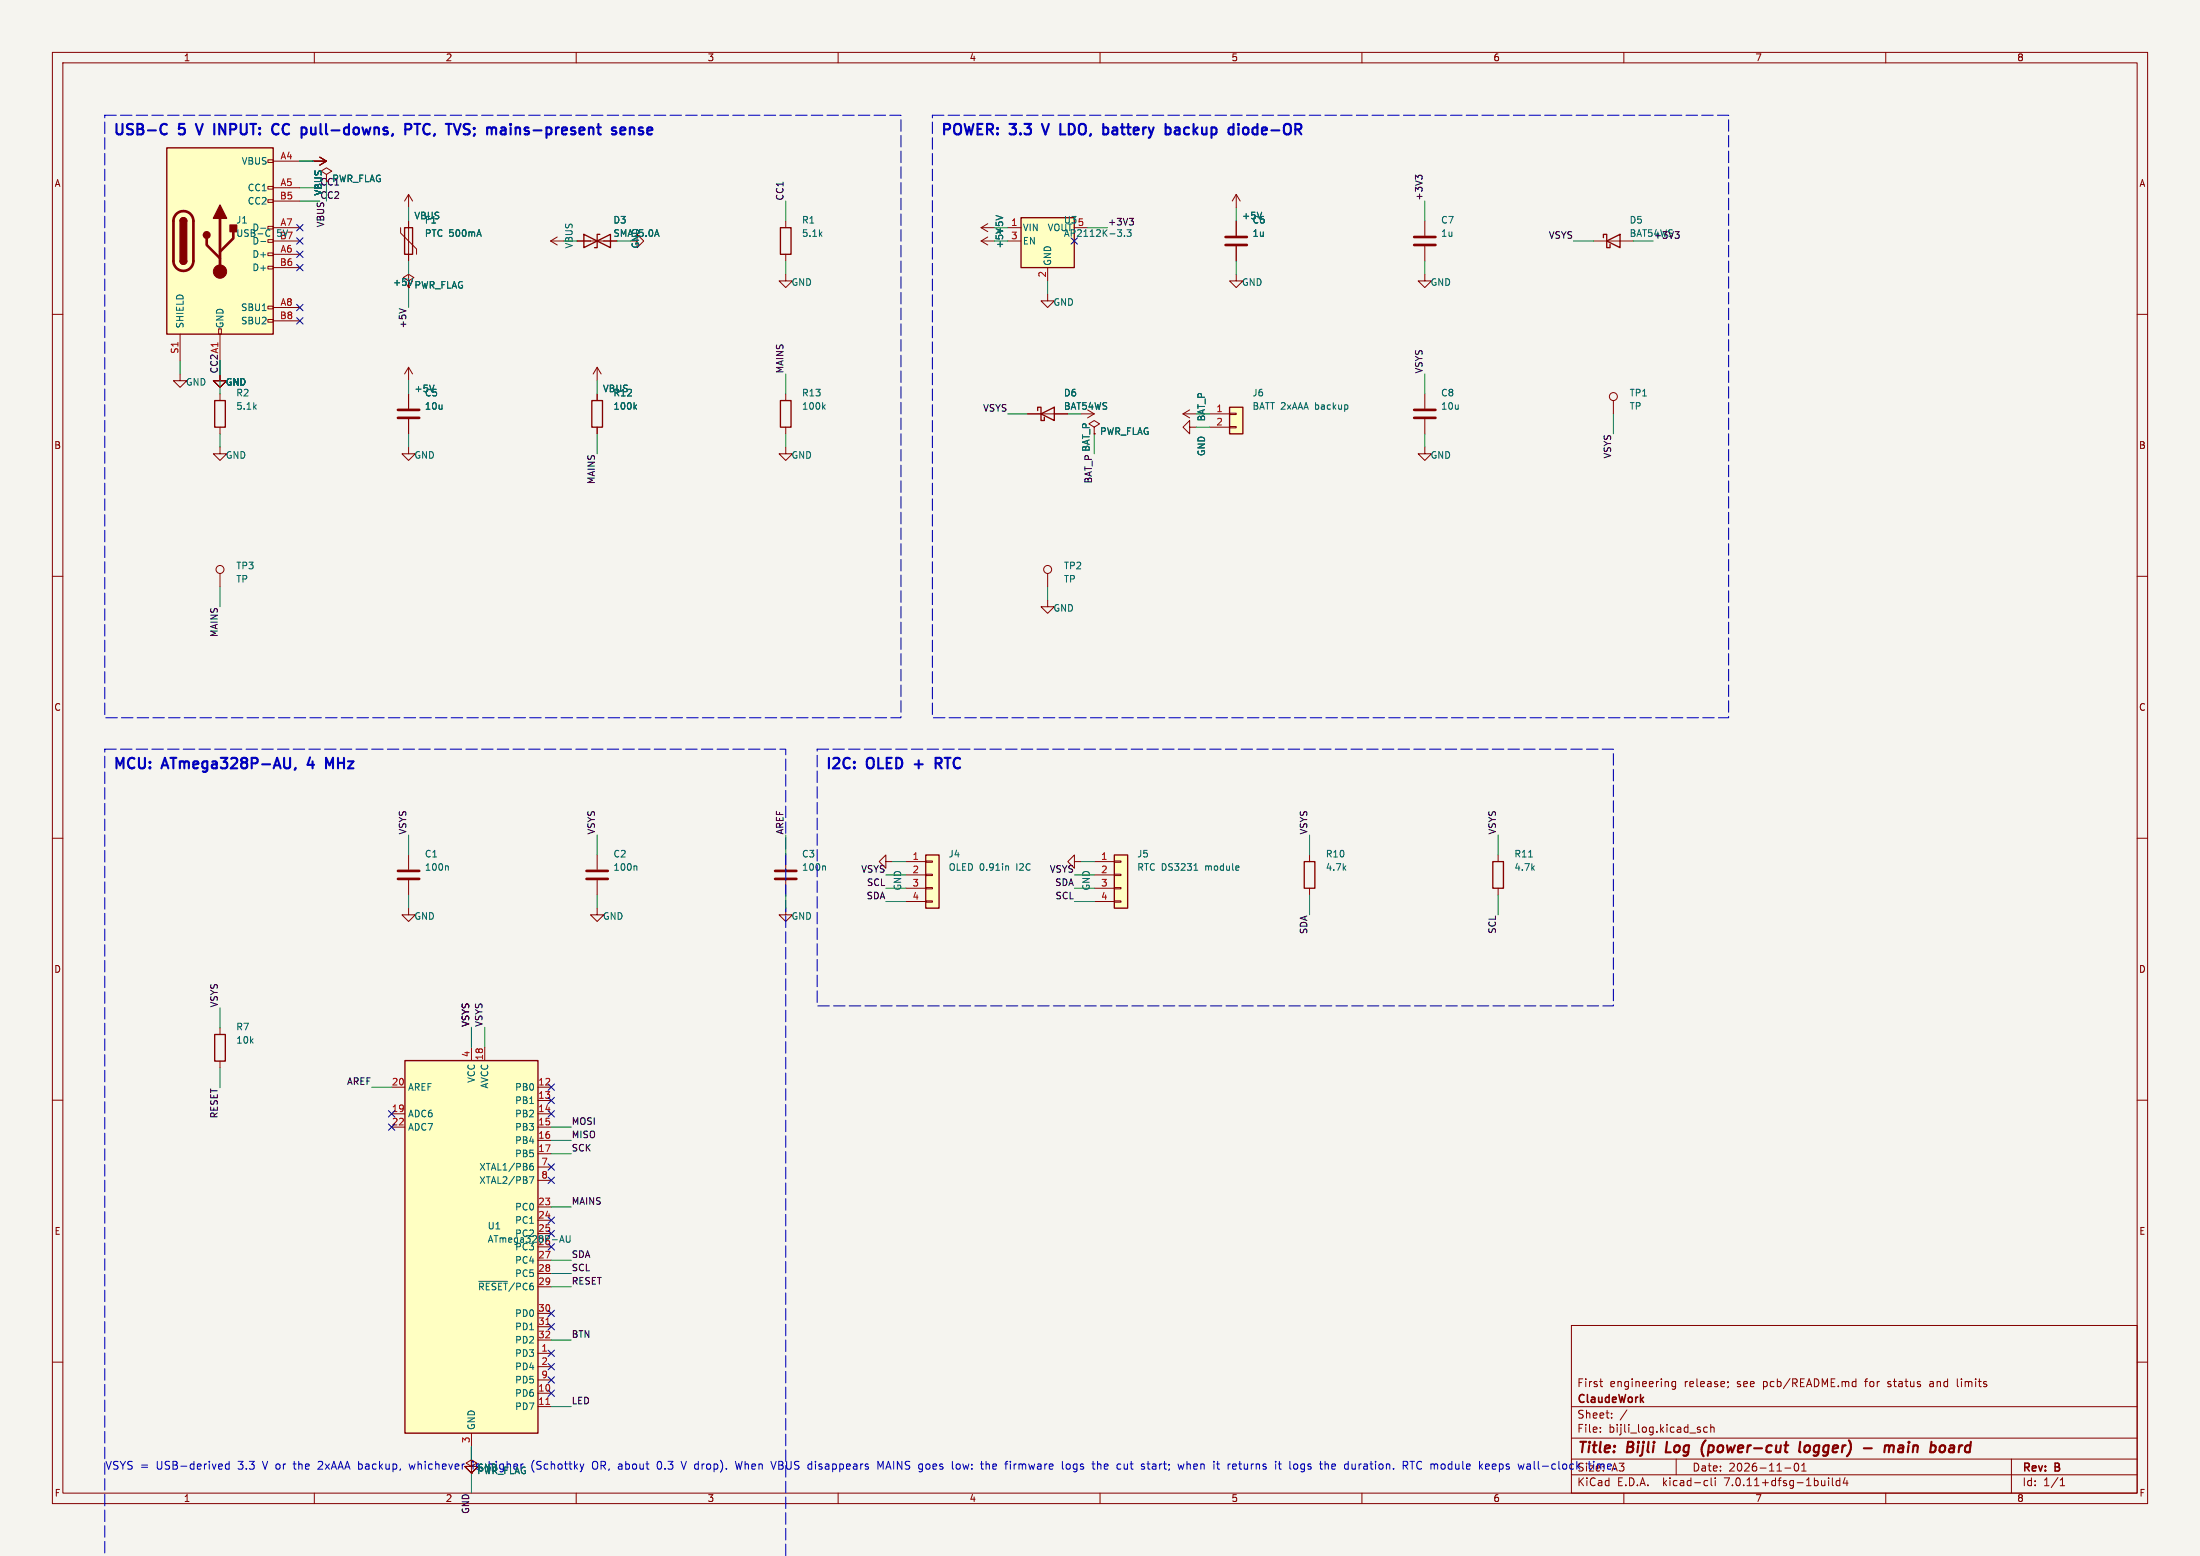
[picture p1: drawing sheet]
<svg xmlns="http://www.w3.org/2000/svg" width="420mm" height="297mm" viewBox="0 0 420 297" stroke-linecap="round" stroke-linejoin="round" font-family="sans-serif">
<path d="M0 0h420v297h-420z" fill="#f5f4ef" stroke="#f5f4ef" stroke-width=".19"/>
<g fill="none" stroke="#840000" stroke-width=".19">
<path d="M10 10h400v277h-400zM12 12h396v273h-396zM60 10v2M110 10v2M160 10v2M210 10v2M260 10v2M310 10v2M360 10v2M51.1 38.1h1.1v.5h-1.1zM51.1 35.6h1.1v.5h-1.1zM51.1 30.5h1.1v.5h-1.1z"/>
<path d="M52.2 30.8h5M52.2 35.8h5M52.2 38.4h5M59.8 30.8h2.5M61 30l1.3 .8M62.3 33.3l1-.6-1-.7-1 .7 1 .6v1.3M62.3 30.8l-1.3 .7M78 37.1v2.5M78 37.1l-.8 1.3M78 37.1l.8 1.3M236 37.1v2.5M236 37.1l-.8 1.3"/>
<path d="M236 37.1l.8 1.3M10 60h2M51.1 58.4h1.1v.6h-1.1zM51.1 50.8h1.1v.5h-1.1zM51.1 48.3h1.1v.5h-1.1zM51.1 45.7h1.1v.6h-1.1zM51.1 43.2h1.1v.5h-1.1zM52.2 46h5M52.2 43.5h5M52.2 48.5h5M52.2 58.7h5M52.2 51.1h5"/>
<path d="M76.5 43.5v1l3 3v1M78 53.6l1-.6-1-.7-1 .7 1 .6v1.3M78 42.2v7.6M78 52.3v2.6M78.8 53.6l-.8 1.3M105.1 46h2.6M105.1 46l1.3 .8M106.4 45.2l-1.3 .8M110.2 46h7.6M120.4 46h1.2v-1.3l1.3 1.3-1.3 1.3v-1.3M150 52.3v1.3h1.3l-1.3 1.3-1.3-1.3h1.3M150 42.2v1.3"/>
<path d="M150 48.5v1.3M187.3 46l1.3 .8M187.3 46h2.5M187.3 43.5l1.3 .7M187.3 43.5h2.5M188.6 45.2l-1.3 .8M188.6 42.7l-1.3 .8M192.4 46h2.5M192.4 43.5h2.5M200 56.2v1.2h1.3l-1.3 1.3-1.3-1.3h1.3M200 51.1v2.5M205.1 43.5h2.5"/>
<path d="M236 52.3v1.3h1.3l-1.3 1.3-1.3-1.3h1.3M236 42.2v2.8M236 47v2.8M272 52.3v1.3h1.3l-1.3 1.3-1.3-1.3h1.3M272 42.2v2.8M272 47v2.8M304.2 46h7.6M408 60h2M34.4 71.4v1.3h1.2l-1.2 1.2-1.3-1.2h1.3M34.4 63.8v5.1M41.7 62.8h.6v1h-.6zM42 71.4v1.3h1.3l-1.3 1.2-1.3-1.2h1.3"/>
<path d="M42 63.8v5.1M42 75.2v1.3M51.1 61h1.1v.5h-1.1zM52.2 61.2h5M78 70.1l-.8 1.3M78 70.1v2.6M78 75.2v2.8M78 70.1l.8 1.3M114 70.1v2.6M114 75.2v1.3M114 70.1l-.8 1.3M114 70.1l.8 1.3"/>
<path d="M150 75.2v1.3M196.2 79h7.6M208.9 79l-1.3 .8M225.8 79h2.6M225.8 79l1.3 .8M227.1 78.2l-1.3 .8M230.9 79h3.8M234.7 78.9h1.3v.2h-1.3zM272 75.2v2.8M308 76.5v2.5M42 85.4v1.2h1.3l-1.3 1.3-1.3-1.3h1.3M42 81.5v1.3"/>
<path d="M78 85.4v1.2h1.3l-1.3 1.3-1.3-1.3h1.3M78 80v2.8M114 81.5v1.3M150 85.4v1.2h1.3l-1.3 1.3-1.3-1.3h1.3M150 81.5v1.3M208.9 81.5l1-.6-1-.6-1 .6 1 .6v1.3M227.1 81.5v-1.2l-1.3 1.2 1.3 1.3v-1.3h1.3M230.9 81.5h3.8M234.7 81.4h1.3v.3h-1.3zM272 85.4v1.2h1.3l-1.3 1.3-1.3-1.3h1.3M272 80v2.8M10 110h2"/>
<path d="M42 109.5v2.5M200 114.5v1.3h1.3l-1.3 1.3-1.3-1.3h1.3M200 109.5v2.5M408 110h2M10 160h2M408 160h2M78 173.3v1.3h1.3l-1.3 1.3-1.3-1.3h1.3M78 163.2v2.8M78 168v2.8M114 173.3v1.3h1.3l-1.3 1.3-1.3-1.3h1.3M114 163.2v2.8M114 168v2.8"/>
<path d="M150 173.3v1.3h1.3l-1.3 1.3-1.3-1.3h1.3M150 163.2v2.8M150 168v2.8M169.1 164.5v-1.3l-1.3 1.3 1.3 1.2v-1.2h1.3M172.9 164.5h3.8M172.9 167h3.8M172.9 169.5h3.8M172.9 172.1h3.8M176.7 172h1.3v.2h-1.3zM176.7 169.4h1.3v.3h-1.3zM176.7 166.9h1.3v.2h-1.3zM176.7 164.3h1.3v.3h-1.3z"/>
<path d="M205.1 164.5v-1.3l-1.3 1.3 1.3 1.2v-1.2h1.3M208.9 164.5h3.8M208.9 167h3.8M208.9 169.5h3.8M208.9 172.1h3.8M212.7 172h1.3v.2h-1.3zM212.7 169.4h1.3v.3h-1.3zM212.7 166.9h1.3v.2h-1.3zM212.7 164.3h1.3v.3h-1.3zM250 163.2v1.3M250 169.5v1.3M286 163.2v1.3"/>
<path d="M286 169.5v1.3M42 196.2v1.3M90 199.9v2.5M92.5 199.9v2.5M10 210h2M42 202.5v1.3M74.8 207.5h2.5M74.8 212.6h2.5M74.8 215.1h2.5M102.7 207.5h2.5M102.7 210.1h2.5M102.7 212.6h2.5"/>
<path d="M102.7 215.1h2.5M102.7 217.7h2.5M408 210h2M102.7 220.2h2.5M102.7 230.4h2.5M102.7 232.9h2.5M102.7 235.5h2.5M102.7 222.8h2.5M102.7 225.3h2.5M10 260h2M102.7 258.3h2.5M102.7 240.5h2.5"/>
<path d="M102.7 243.1h2.5M102.7 245.6h2.5M102.7 250.7h2.5M102.7 253.2h2.5M102.7 255.8h2.5M300 253h108v32h-108zM408 260h2M90 278.6v1.3h1.3l-1.3 1.3-1.3-1.3h1.3l1-.6-1-.7-1 .7 1 .6v1.3M90 273.6v2.5M102.7 265.9h2.5M102.7 268.5h2.5M102.7 260.9h2.5"/>
<path d="M102.7 263.4h2.5M300 278.5h108M300 274.5h108M300 268.5h108M305.4 263.7h.5M305.5 273.2v.2M305.5 272.5v.1M305.7 264.6l.2 .1M307.7 270.5v.2M307.7 269.8v.1M310.6 269.1l-1.3 1.9M319.9 263.8l-.5-.1-.2 .3 .1 .6h.6"/>
<path d="M319.9 263.7v1.2l-.3 .3-.4-.1M320 278.5v3M324.4 272.9l.3 .2-.3 .3M324.4 272.4l.2 .1M325.9 272.5l-.4-.1-.3 .3 .2 .6h.5M326.6 272.5l.2-.1 .4 .1v.9M326.6 271.9v1.5M329.9 263.8v.1M329.9 264.6l-.1 .3M342.7 279.4l.2-.1a.8 .8 0 0 1 .5 .7 .8 .8 0 0 1-.5 .8 1 1 0 0 1-.2-1.4zM343.9 279.7l.5-.4v1.5M353.7 263.8h.6"/>
<path d="M353.7 264.6h.6M354.3 263.2v1.5M368.4 264.2v.4M373.7 263.2v1.3l.2 .2M384 278.5v6.5M60 285v2M90 281.2h.1M110 285v2M160 285v2M210 285v2M260 285v2M300 281.5h108"/>
<path d="M310 285v2M325.6 282.6l.4 .1M326 283.5l-.4 .1M326.7 282.1v1.3l.2 .2M327.4 282.1v.1M327.4 282.6v1M340.7 280.2h1.2M343.9 280.8h.9M349.1 282.1v.1M349.1 282.6v1M349.8 282.1v1.3l.2 .2M351.2 282.7l-.4-.1-.3 .3 .2 .6h.5"/>
<path d="M351.2 282.1v1.5M352.2 282l-.3 1.1h.9M352.6 282.6v1M360 285v2M393.3 283.6h.9M393.3 282.5l.4-.4v1.5"/>
<circle cx="308" cy="75.7" r=".76"/>
<circle cx="42" cy="108.7" r=".76"/>
<circle cx="200" cy="108.7" r=".76"/>
</g>
<g fill="none" stroke="#840000" stroke-width=".4">
<path d="M318.3 275.2l-.3 2h1M325 277.6l.2 .4M325.6 274.9l-.6 .9M343.7 275.2l-.2 1.7 .2 .3M345.2 275.9a.62 .62 0 0 0-.7 .4v.7a.52 .52 0 0 0 .8 .1M355.8 276.4h1.5M359.9 275.9l-.2 1.3M360 276h.6M360.8 276h.7l-.1 1.2M363.1 275.9l-.6 .1M363.1 276.4h-.4a.4 .4 0 0 0-.4 .4 .4 .4 0 0 0 .3 .4h.4M371.3 276.1v.7"/>
<path d="M372.8 275.9l-.5 .1M372.9 276.4h-.5a.4 .4 0 0 0-.4 .4 .4 .4 0 0 0 .3 .4h.5"/>
</g>
<g fill="none" stroke="#840000" stroke-width=".25">
<path d="M31.8 28.2h20.4v35.6h-20.4zM34.4 49.8a.64 .64 0 0 0 .6 .6 .64 .64 0 0 0 .6-.6M34.4 42.2a.64 .64 0 0 1 .6-.6 .64 .64 0 0 1 .6 .6M77.2 43.5h1.6v5h-1.6zM111.5 44.7v2.6l5-2.6v2.6zM114.5 44.7h-.5v2.6h-.5M149 43.5h2v5h-2zM194.9 41.6h10.2v9.5h-10.2zM306.1 45.4v-.7h.6v2.6h.7v-.7M306.7 46l2.6-1.3v2.6zM41 76.5h2v5h-2zM113 76.5h2v5h-2z"/>
<path d="M149 76.5h2v5h-2zM198.1 78.4v-.7h.6v2.6h.7v-.7M198.7 79l2.6-1.3v2.6zM234.7 77.7h2.6v5.1h-2.6zM176.7 163.2h2.6v10.1h-2.6zM212.7 163.2h2.6v10.1h-2.6zM249 164.5h2v5h-2zM285 164.5h2v5h-2zM41 197.5h2v5h-2zM77.3 202.4h25.4v71.2h-25.4z"/>
</g>
<g fill="none" stroke="#006464" stroke-width=".19">
<path d="M49.8 46.1h.9M51 43.9l.5 .1M51.5 45l-.5 .1M78.8 53.2l-.5 1.3M190.1 41.1l1.3 .5M213.3 43.8h.8l-.4 .5M214.1 44.5v.5M214.7 45v.1M215.1 43.8h.8l-.4 .5 .4 .2v.5l-.2 .1-.6-.1M240.9 40.5l-.5 1.3M82.9 73.5l-.5 1.3M121.2 77.6l.3 .5"/>
<path d="M121.5 77.3l-.5 .5M157.2 77.6l.3 .5M157.5 77.3l-.5 .5M85.4 165.3l.2 .2v.6M121.4 165.3l.2 .2v.6M157.4 165.3l.2 .2v.6M192.2 165.3l.3 .2v.6M227.9 166.1h.8M291.8 163.6h.8M101.1 224.6h.8l-.5 1.3M101.2 222.7l.4-.1 .2 .2-.1 .5h-.3l-.2-.1M101.7 222.1h-.3l-.2 .3"/>
<path d="M107 236.8h.6M107.3 235.8l.4 1.3M108.1 235.8v1.1l.3 .2h.3l.1-.2v-1.1M91.4 244.6h5.5"/>
</g>
<g fill="none" stroke="#840000" stroke-width=".51">
<path d="M33.7 40.8a1.91 1.91 0 0 1 2-.4 1.91 1.91 0 0 1 1.2 1.8v7.6a1.91 1.91 0 0 1-1.9 1.9 1.91 1.91 0 0 1-1.9-1.9v-7.8l.2-.6zM39.5 45.5v1.3l2.5 2.5M42 41.7v10.1M44.5 44.2v1.3l-2.5 2.5M234 46.8h4M234 45.2h4M270 46.8h4M270 45.2h4M76 79.8h4M76 78.2h4M270 79.8h4M270 78.2h4"/>
<path d="M76 167.8h4M76 166.2h4M112 167.8h4M112 166.2h4M148 167.8h4M148 166.2h4"/>
</g>
<g fill="#ffffc2" stroke="#ffffc2" stroke-width=".19">
<path d="M234.7 77.7h2.6v5.1h-2.6z"/>
<path d="M194.9 41.6h10.2v9.5h-10.2z"/>
<path d="M176.7 163.2h2.6v10.1h-2.6z"/>
<path d="M77.3 202.4h25.4v71.2h-25.4z"/>
<path d="M212.7 163.2h2.6v10.1h-2.6z"/>
<path d="M31.8 28.2h20.4v35.6h-20.4z"/>
</g>
<path d="M104.2 252.8h.7M104.2 268.1h.7" fill="none" stroke="#a90000" stroke-width=".19"/>
<g fill="#840000" stroke="#840000" stroke-width=".25">
<path d="M34.4 49.8h1.2a.64 .64 0 0 1-.6 .6 .64 .64 0 0 1-.6-.6z"/>
<path d="M34.4 42.2h1.2v7.6h-1.2z"/>
<path d="M34.6 41.7a.64 .64 0 0 1 .7-.1 .64 .64 0 0 1 .3 .6h-1.2z"/>
<path d="M42 39.1l1.3 2.6h-2.6z"/>
<path d="M43.9 43h1.3v1.2h-1.3z"/>
<circle cx="39.5" cy="44.9" r=".63"/>
</g>
<circle cx="42" cy="51.8" r="1.27" fill="#840000" stroke="#840000" stroke-width=".19"/>
<path d="M270.7 33.9l-.5-.5v.8M270.7 33.7l.2-.3h.3l.3 .3M76.2 58.9l1.3 .4M215.6 41.7h.8l-.5 .5M216.1 42.2l.3 .2v.3l-.3 .2M319.8 44.2h.8l-.5 .5M320.3 44.7l.3 .2v.3l-.3 .3" fill="none" stroke="#0f0f0f" stroke-width=".19"/>
<g fill="none" stroke="#0000c2" stroke-width=".19">
<path d="M42.2 279.4l.3 .4-.8 .1M43.7 278.9v1.5M43.7 279.5l-.4-.1-.3 .3 .2 .7h.5M60.8 279l-.1 .1M61.5 279.6l-.8 .8h.9M78.1 279.4l.3 1 .3-.7M90.3 278.9v.2M90.3 279.4v1M102 278.7a1.72 1.72 0 0 0 0 2.3M113.2 279.2a.5 .5 0 0 1 .5-.3 .5 .5 0 0 1 .4 .5v.5a.5 .5 0 0 1-.5 .6 .5 .5 0 0 1-.5-.6zM125.7 279l.1-.1a.8 .8 0 0 1 .5 .8 .8 .8 0 0 1-.5 .7h-.1M131 278.9l-.5 1.5"/>
<path d="M141.7 278.9l-.4 1.5-.3-1-.3 1M148.7 278.9l.6 .1M148.7 279.7h.5M149.2 279.7h.2M149.3 279.6l-.1 .1M167.6 278.9l.5 1.1 .5-1.1v1.5M183.8 279.4l.3 1 .3-.7M190 279.4h-.3l-.2 .3 .1 .7h.4M190.2 279.8l-.7 .1M194.5 279.4v1M195 279.4l-.5 .2M204 279.4l.3 .3v.5l-.3 .2"/>
<path d="M205.6 279.5l-.4-.1-.3 .3 .1 .7h.6M205.6 279.4v1.3l-.3 .2h-.3M210.9 279.5l.4-.1 .2 .4-.7 .1M215.7 279.4h.6M221.4 279.4v1M221.5 279.6l-.1 .1M228.6 279.7l-.2-.3h-.3l-.2 .3 .1 .7h.5M228.6 279.8l-.7 .1M234.7 279.4h.2M235.8 279.4h-.3l-.2 .3 .1 .7h.4M236 279.8l-.7 .1M238.2 279.4v1"/>
<path d="M246.2 278.9v1.3l.3 .2M247.7 279.6l-.5-.2-.2 .3 .1 .7h.4l.2-.1M249.9 279.9l.3 .1 .1 .2-.2 .2h-.3M249.9 279.4l.3 .1M260.5 279.4l.5 .1v.9M261 279.8l-.5 .1M271.4 279.1l-.4-.2-.4 .3M286.2 279.5l.5-.1 .3 .3-.2 .7h-.6M286.2 279.4v1.5M287.6 279.5v.4M294.5 279.9h1.1M306.2 279.5v.9"/>
<path d="M307 279.5v.9M307.6 279.8l-.7 .1M42.4 280.4h-.2M148.7 280.4h.5M169.1 280.4l.5-1.5 .5 1.5M169.2 280h.8M210.9 280.4h.6M216 280.2l.3 .2M238.2 280.3l-.5 .1M261 280.4h-.5M270.6 280.2l.4 .2 .4-.1M287.5 280.4h.2"/>
</g>
<g fill="none" stroke="#0000c2" stroke-width=".4">
<path d="M31 23.7a.7 .7 0 0 1 .9 .1M31.9 25.5a.7 .7 0 0 1-.9 .1M37.4 23.7l.6 2M52.3 23.7a.7 .7 0 0 1 .9 .1M53.2 25.5a.7 .7 0 0 1-.9 .1M59.4 25.4l.3 .3 .4-.1M77.4 24.7h.7a.54 .54 0 0 0 .4-.5 .54 .54 0 0 0-.4-.5h-.7v2M79.1 23.7h1.1M79.7 23.7v2M88.5 25.6h1M88.5 24.2a.96 .96 0 0 0 1 .6M89.4 23.7h-.5l-.4 .3"/>
<path d="M97.5 23.7v.1M97.5 24.3v1.4M118.5 25.6h.8M118.5 24.4l.6-.1 .2 .1 .1 .4-1 .2M120.2 24.5a.5 .5 0 0 1 .9 .1v1.1M120.2 24.3v1.4M122 25.6l.5 .1M122.5 24.3h-.3l-.2 .3v.3l.5 .1M198.9 23.7l.7 2M202.4 25.7h1M211.5 24.5v1M223.3 24.4l.2 .3v.6l-.2 .3"/>
<path d="M224.3 24.4l.2-.1 .6 .1M225 24.9h-.5a.39 .39 0 0 0-.3 .4 .39 .39 0 0 0 .3 .4h.5M236.4 23.7v.1M236.4 24.3v1.4M238 24.3a.55 .55 0 0 0-.7 .4v.6a.54 .54 0 0 0 .7 .4M55.4 144.7v1.6l-.4 .4M56.4 146.6l-.2 .3M59.2 144.6l-.5 1.4h1.3M63.6 144.7l-.7 1.4-.7-1.4v2M179.1 145.7l.7 1M179.6 144.7h-1v2M179.6 145.6l-1 .1"/>
</g>
<path d="M20 22h152v115h-152v-115M178 22h152v115h-152v-115M20 143h130v154.1M156 143h152v49h-152v-49M20 297.1v-154.1" fill="none" stroke="#0000c2" stroke-width=".2" stroke-dasharray="2.2 .8"/>
<g fill="none" stroke="#009600" stroke-width=".19">
<path d="M57.2 35.8h3.8M57.2 30.8h2.6M57.2 38.4h3.8M62.3 34.6v3.8M78 39.6v2.6M150 38.4v3.8M236 39.6v2.6M272 38.4v3.8M78 49.8v2.5M78 54.9v3.8M107.7 46h2.5M150 49.8v2.5"/>
<path d="M189.8 46h2.6M189.8 43.5h2.6M200 53.6v2.6M207.6 43.5h3.8M236 49.8v2.5M272 49.8v2.5M300.4 46h3.8M311.8 46h3.8M34.4 68.9v2.5M42 71.4v3.8M78 72.7v2.5M114 72.7v2.5"/>
<path d="M150 71.4v3.8M192.4 79h3.8M272 71.4v3.8M308 79v3.8M42 82.8v2.6M78 82.8v2.6M114 82.8v3.8M150 82.8v2.6M208.9 82.8v3.8M228.4 81.5h2.5M272 82.8v2.6M42 112v3.8"/>
<path d="M200 112v2.5M78 159.4v3.8M114 159.4v3.8M150 159.4v3.8M250 159.4v3.8M286 159.4v3.8M78 170.8v2.5M114 170.8v2.5M150 170.8v2.5M169.1 172.1h3.8M169.1 169.5h3.8M169.1 167h3.8"/>
<path d="M170.4 164.5h2.5M205.1 172.1h3.8M205.1 169.5h3.8M205.1 167h3.8M206.4 164.5h2.5M250 170.8v3.8M286 170.8v3.8M42 192.4v3.8M90 196.1v3.8M92.5 196.1v3.8M42 203.8v3.8M71 207.5h3.8"/>
<path d="M105.2 217.7h3.9M105.2 215.1h3.9M105.2 230.4h3.9M105.2 220.2h3.9M105.2 255.8h3.9M105.2 245.6h3.9M105.2 243.1h3.9M105.2 240.5h3.9M90 276.1v2.5M105.2 268.5h3.9M90 281.2v3.8"/>
</g>
<g fill="none" stroke="#000084" stroke-width=".19">
<path d="M56.6 45.4l1.2 1.2M56.6 58.1l1.2 1.2M56.6 47.9l1.2 1.2M56.6 50.5l1.2 1.2M56.6 42.8l1.2 1.3M57.8 45.4l-1.2 1.2M57.8 58.1l-1.2 1.2M57.8 47.9l-1.2 1.2M57.8 50.5l-1.2 1.2M57.8 42.8l-1.2 1.3M204.5 45.4l1.2 1.2M205.7 45.4l-1.2 1.2"/>
<path d="M56.6 60.6l1.2 1.2M57.8 60.6l-1.2 1.2M74.2 214.5l1.2 1.2M74.2 212l1.2 1.2M75.4 214.5l-1.2 1.2M75.4 212l-1.2 1.2M104.6 212l1.2 1.2M104.6 209.5l1.2 1.2M104.6 206.9l1.2 1.2M105.8 212l-1.2 1.2M105.8 209.5l-1.2 1.2M105.8 206.9l-1.2 1.2"/>
<path d="M104.6 222.2l1.2 1.2M104.6 237.4l1.2 1.2M104.6 234.9l1.2 1.2M104.6 232.3l1.2 1.2M104.6 224.7l1.2 1.2M105.8 222.2l-1.2 1.2M105.8 237.4l-1.2 1.2M105.8 234.9l-1.2 1.2M105.8 232.3l-1.2 1.2M105.8 224.7l-1.2 1.2M104.6 252.6l1.2 1.2M104.6 250.1l1.2 1.2"/>
<path d="M104.6 257.7l1.2 1.2M105.8 252.6l-1.2 1.2M105.8 250.1l-1.2 1.2M105.8 257.7l-1.2 1.2M104.6 265.3l1.2 1.2M104.6 262.8l1.2 1.2M104.6 260.3l1.2 1.2M105.8 265.3l-1.2 1.2M105.8 262.8l-1.2 1.2M105.8 260.3l-1.2 1.2"/>
</g>
<g font-size="2.8" fill="#0000c2">
<text x="21.5" y="26.3">USB-C</text>
<text x="34.3" y="26.3">5</text>
<text x="38.5" y="26.3">V</text>
<text x="42.6" y="26.3">INPUT:</text>
<text x="54.5" y="26.3">CC</text>
<text x="60.8" y="26.3">pull-downs,</text>
<text x="81.4" y="26.3">PTC,</text>
<text x="90.2" y="26.3">TVS;</text>
<text x="98.7" y="26.3">mains-present</text>
<text x="123.4" y="26.3">sense</text>
<text x="179.5" y="26.3">POWER:</text>
<text x="193" y="26.3">3.3</text>
<text x="200.1" y="26.3">V</text>
<text x="204.1" y="26.3">LDO,</text>
<text x="213.1" y="26.3">battery</text>
<text x="225.8" y="26.3">backup</text>
<text x="238.7" y="26.3">diode-OR</text>
<text x="21.5" y="147.3">MCU:</text>
<text x="31.2" y="147.3">ATmega328P-AU,</text>
<text x="59.7" y="147.3">4</text>
<text x="63.9" y="147.3">MHz</text>
<text x="157.5" y="147.3">I2C:</text>
<text x="165.6" y="147.3">OLED</text>
<text x="175.5" y="147.3">+</text>
<text x="180.3" y="147.3">RTC</text>
</g>
<g font-size="2.8" fill="#840000">
<text x="301" y="277.9">Title:</text>
<text x="310.6" y="277.9">Bijli</text>
<text x="318.9" y="277.9">Log</text>
<text x="326.4" y="277.9">(power-cut</text>
<text x="345.9" y="277.9">logger)</text>
<text x="359" y="277.9">-</text>
<text x="363.8" y="277.9">main</text>
<text x="373.3" y="277.9">board</text>
</g>
<g font-size="2.1" fill="#840000">
<text x="301" y="268.2">ClaudeWork</text>
<text x="301" y="265">First</text>
<text x="307.3" y="265">engineering</text>
<text x="321.6" y="265">release;</text>
<text x="331.7" y="265">see</text>
<text x="336.8" y="265">pcb/README.md</text>
<text x="356.5" y="265">for</text>
<text x="360.9" y="265">status</text>
<text x="369.1" y="265">and</text>
<text x="374.5" y="265">limits</text>
<text x="301" y="273.7">File:</text>
<text x="301" y="271">Sheet:</text>
<text x="307.1" y="273.7">bijli_log.kicad_sch</text>
<text x="323" y="281.1">Date:</text>
<text x="330" y="281.1">2026-11-01</text>
<text x="386" y="281.3">Rev:</text>
<text x="392.4" y="281.3">B</text>
<text x="301" y="283.9">KiCad</text>
<text x="308.7" y="283.9">E.D.A.</text>
<text x="317.6" y="283.9">kicad-cli</text>
<text x="329.5" y="283.9">7.0.11+dfsg-1build4</text>
<text x="386" y="283.9">Id:</text>
<text x="390.1" y="283.9">1/1</text>
</g>
<g font-size="2.1" fill="#0000c2">
<text x="20" y="280.7">VSYS =</text>
<text x="29.9" y="280.7">USB-derived</text>
<text x="45.6" y="280.7">3.3</text>
<text x="50.5" y="280.7">V or</text>
<text x="56.7" y="280.7">the</text>
<text x="61.5" y="280.7">2xAAA backup,</text>
<text x="79.2" y="280.7">whichever</text>
<text x="103" y="280.7">(Schottky</text>
<text x="114.8" y="280.7">OR, about</text>
<text x="127.4" y="280.7">0.3</text>
<text x="132.3" y="280.7">V drop).</text>
<text x="142.9" y="280.7">When</text>
<text x="149.9" y="280.7">VBUS disappears</text>
<text x="170.4" y="280.7">MAINS goes</text>
<text x="185" y="280.7">low:</text>
<text x="190.7" y="280.7">the</text>
<text x="195.5" y="280.7">firmware</text>
<text x="206.4" y="280.7">logs</text>
<text x="212.5" y="280.7">the</text>
<text x="217.3" y="280.7">cut</text>
<text x="222.1" y="280.7">start;</text>
<text x="229.3" y="280.7">when</text>
<text x="236.2" y="280.7">it</text>
<text x="239" y="280.7">returns</text>
<text x="248.3" y="280.7">it</text>
<text x="251.1" y="280.7">logs</text>
<text x="257.1" y="280.7">the</text>
<text x="261.9" y="280.7">duration.</text>
<text x="273.2" y="280.7">RTC module</text>
<text x="288.1" y="280.7">keeps</text>
<text x="295.8" y="280.7">wall-clock</text>
<text x="301" y="281.1">Size:</text>
<text x="307.6" y="281.1">A3time.</text>
</g>
<g font-size="2.1" fill="#006464">
<text x="91.4" y="280.7">is</text>
<text x="94.7" y="280.7">higher</text>
</g>
<g font-size="1.8" fill="#840000">
<text x="35" y="11.9">1</text>
<text x="85" y="11.9">2</text>
<text x="135" y="11.9">3</text>
<text x="185" y="11.9">4</text>
<text x="235" y="11.9">5</text>
<text x="285" y="11.9">6</text>
<text x="335" y="11.9">7</text>
<text x="385" y="11.9">8</text>
<text x="10.3" y="35.9">A</text>
<text x="61" y="35.5">CC1</text>
<text x="408.3" y="35.9">A</text>
<text x="10.3" y="85.9">B</text>
<text x="408.2" y="85.9">B</text>
<text x="10.3" y="135.9">C</text>
<text x="408.2" y="135.9">C</text>
<text x="10.3" y="185.9">D</text>
<text x="408.2" y="185.9">D</text>
<text x="10.3" y="235.9">E</text>
<text x="408.3" y="235.9">E</text>
<text x="10.3" y="285.9">F</text>
<text x="35" y="286.9">1</text>
<text x="85" y="286.9">2</text>
<text x="135" y="286.9">3</text>
<text x="185" y="286.9">4</text>
<text x="235" y="286.9">5</text>
<text x="285" y="286.9">6</text>
<text x="335" y="286.9">7</text>
<text x="385" y="286.9">8</text>
<text x="408.3" y="285.9">F</text>
</g>
<g font-size="1.8" fill="#006464">
<text x="46" y="31.6">VBUS</text>
<text x="63.3" y="35">PWR_FLAG</text>
<text x="47.2" y="36.7">CC1</text>
<text x="47.2" y="39.2">CC2</text>
<text x="61.6" y="37.4" transform="rotate(-90 61.6 37.4)">VBUS</text>
<text x="45" y="42.9">J1</text>
<text x="45" y="45.4">USB-C</text>
<text x="48.1" y="44.3">D-</text>
<text x="48.1" y="46.9">D-</text>
<text x="52.8" y="45.4">5V</text>
<text x="53.4" y="45.7">B7</text>
<text x="79" y="42.1">VBUS</text>
<text x="81" y="42.9">F1</text>
<text x="81" y="45.4">PTC 500mA</text>
<text x="109.5" y="47.5" transform="rotate(-90 109.5 47.5)">VBUS</text>
<text x="117" y="42.9">D3</text>
<text x="117" y="45.4">SMAJ5.0A</text>
<text x="122.2" y="47.5" transform="rotate(-90 122.2 47.5)">GND</text>
<text x="153" y="42.9">R1</text>
<text x="153" y="45.4">5.1k</text>
<text x="191.7" y="47.5" transform="rotate(-90 191.7 47.5)">+5V+5V</text>
<text x="195.2" y="44.3">VIN</text>
<text x="195.2" y="46.9">EN</text>
<text x="199.9" y="44.3">VOUT</text>
<text x="203" y="42.9">U3</text>
<text x="203" y="45.4">AP2112K-3.3</text>
<text x="205.6" y="43.2">5</text>
<text x="237" y="42.1">+5V</text>
<text x="239" y="42.9">C6</text>
<text x="239" y="45.4">1u</text>
<text x="275" y="42.9">C7</text>
<text x="275" y="45.4">1u</text>
<text x="311" y="42.9">D5</text>
<text x="311" y="45.4">BAT54WS</text>
<text x="48.1" y="49.4">D+</text>
<text x="48.1" y="51.9">D+</text>
<text x="200.9" y="50.8" transform="rotate(-90 200.9 50.8)">GND</text>
<text x="45.9" y="59.6">SBU1</text>
<text x="74.9" y="54.8">+5V</text>
<text x="79" y="55.3">PWR_FLAG</text>
<text x="151" y="54.8">GND</text>
<text x="201" y="58.6">GND</text>
<text x="237" y="54.8">GND</text>
<text x="273" y="54.8">GND</text>
<text x="35.2" y="62.8" transform="rotate(-90 35.2 62.8)">SHIELD</text>
<text x="42.9" y="62.8" transform="rotate(-90 42.9 62.8)">GND</text>
<text x="45.9" y="62.1">SBU2</text>
<text x="35.4" y="73.8">GND</text>
<text x="43" y="73.8">GND</text>
<text x="45" y="75.9">R2</text>
<text x="79" y="75.1">+5V</text>
<text x="81" y="75.9">C5</text>
<text x="115" y="75.1">VBUS</text>
<text x="117" y="75.9">R12</text>
<text x="153" y="75.9">R13</text>
<text x="203" y="75.9">D6</text>
<text x="239" y="75.9">J6</text>
<text x="275" y="75.9">C8</text>
<text x="311" y="75.9">TP1</text>
<text x="45" y="78.4">5.1k</text>
<text x="81" y="78.4">10u</text>
<text x="117" y="78.4">100k</text>
<text x="153" y="78.4">100k</text>
<text x="203" y="78.4">BAT54WS</text>
<text x="209.9" y="83.2">PWR_FLAG</text>
<text x="230.2" y="80.5" transform="rotate(-90 230.2 80.5)">BAT_P</text>
<text x="239" y="78.4">BATT 2xAAA</text>
<text x="251.1" y="78.4">backup</text>
<text x="275" y="78.4">10u</text>
<text x="311" y="78.4">TP</text>
<text x="43" y="87.8">GND</text>
<text x="79" y="87.8">GND</text>
<text x="151" y="87.8">GND</text>
<text x="208.2" y="86.3" transform="rotate(-90 208.2 86.3)">BAT_P</text>
<text x="230.2" y="87.2" transform="rotate(-90 230.2 87.2)">GND</text>
<text x="273" y="87.8">GND</text>
<text x="45" y="108.9">TP3</text>
<text x="45" y="111.4">TP</text>
<text x="203" y="108.9">TP2</text>
<text x="203" y="111.4">TP</text>
<text x="201" y="116.9">GND</text>
<text x="81" y="163.9">C1</text>
<text x="81" y="166.4">100n</text>
<text x="117" y="163.9">C2</text>
<text x="117" y="166.4">100n</text>
<text x="153" y="163.9">C3</text>
<text x="153" y="166.4">100n</text>
<text x="181" y="163.9">J4</text>
<text x="181" y="166.4">OLED 0.91in</text>
<text x="194.1" y="166.4">I2C</text>
<text x="217" y="163.9">J5</text>
<text x="217" y="166.4">RTC DS3231</text>
<text x="230.2" y="166.4">module</text>
<text x="253" y="166.4">4.7k</text>
<text x="253" y="163.9">R10</text>
<text x="289" y="163.9">R11</text>
<text x="289" y="166.4">4.7k</text>
<text x="172.2" y="170.1" transform="rotate(-90 172.2 170.1)">GND</text>
<text x="208.2" y="170.1" transform="rotate(-90 208.2 170.1)">GND</text>
<text x="79" y="175.8">GND</text>
<text x="115" y="175.8">GND</text>
<text x="151" y="175.8">GND</text>
<text x="45" y="196.9">R7</text>
<text x="45" y="199.4">10k</text>
<text x="77.8" y="208.4">AREF</text>
<text x="90.9" y="206.8" transform="rotate(-90 90.9 206.8)">VCC</text>
<text x="93.4" y="207.9" transform="rotate(-90 93.4 207.9)">AVCC</text>
<text x="98.2" y="208.4">PB0</text>
<text x="77.8" y="213.5">ADC6</text>
<text x="98.2" y="210.9">PB1</text>
<text x="98.2" y="213.5">PB2</text>
<text x="77.8" y="216">ADC7</text>
<text x="98.2" y="216">PB3</text>
<text x="98.2" y="218.5">PB4</text>
<text x="98.2" y="221.1">PB5</text>
<text x="91.4" y="223.6">XTAL1/PB6</text>
<text x="91.4" y="226.2">XTAL2/PB7</text>
<text x="98.2" y="231.2">PC0</text>
<text x="98.2" y="233.8">PC1</text>
<text x="93" y="237.4">ATmega328P-AU</text>
<text x="93" y="234.9">U1</text>
<text x="98.2" y="236.3">PC2</text>
<text x="98.2" y="238.9">PC3</text>
<text x="102.7" y="235.2">25</text>
<text x="102.7" y="237.7">26</text>
<text x="98.2" y="241.4">PC4</text>
<text x="98.2" y="243.9">PC5</text>
<text x="91.2" y="246.5">~{RESET}/PC6</text>
<text x="98.2" y="251.6">PD0</text>
<text x="98.2" y="254.1">PD1</text>
<text x="98.2" y="256.6">PD2</text>
<text x="98.2" y="259.2">PD3</text>
<text x="98.2" y="261.7">PD4</text>
<text x="98.2" y="266.8">PD6</text>
<text x="98.2" y="269.3">PD7</text>
<text x="98.2" y="264.3">PD5</text>
<text x="90.9" y="273.1" transform="rotate(-90 90.9 273.1)">GND</text>
<text x="91" y="281">GND</text>
</g>
<g font-size="1.8" fill="#a90000">
<text x="53.4" y="30.5">A4</text>
<text x="53.4" y="35.6">A5</text>
<text x="53.4" y="38.1">B5</text>
<text x="53.4" y="43.2">A7</text>
<text x="192.9" y="43.2">1</text>
<text x="192.9" y="45.7">3</text>
<text x="53.4" y="50.8">B6</text>
<text x="53.4" y="48.3">A6</text>
<text x="199.7" y="53.1" transform="rotate(-90 199.7 53.1)">2</text>
<text x="53.4" y="58.4">A8</text>
<text x="53.4" y="61">B8</text>
<text x="34.1" y="67.6" transform="rotate(-90 34.1 67.6)">S1</text>
<text x="232.1" y="78.7">1</text>
<text x="232.1" y="81.3">2</text>
<text x="174.1" y="164.2">1</text>
<text x="174.1" y="166.7">2</text>
<text x="210.1" y="164.2">1</text>
<text x="210.1" y="166.7">2</text>
<text x="174.1" y="169.3">3</text>
<text x="174.1" y="171.8">4</text>
<text x="210.1" y="169.3">3</text>
<text x="210.1" y="171.8">4</text>
<text x="89.7" y="201.9" transform="rotate(-90 89.7 201.9)">4</text>
<text x="92.3" y="202.5" transform="rotate(-90 92.3 202.5)">18</text>
<text x="74.7" y="207.3">20</text>
<text x="102.7" y="207.3">12</text>
<text x="102.7" y="209.8">13</text>
<text x="74.7" y="212.3">19</text>
<text x="74.7" y="214.9">22</text>
<text x="102.7" y="212.3">14</text>
<text x="102.7" y="214.9">15</text>
<text x="102.7" y="217.4">16</text>
<text x="102.7" y="220">17</text>
<text x="103.3" y="222.5">7</text>
<text x="103.3" y="225">8</text>
<text x="102.7" y="230.1">23</text>
<text x="102.7" y="232.7">24</text>
<text x="102.7" y="240.3">27</text>
<text x="102.7" y="242.8">28</text>
<text x="102.7" y="245.4">29</text>
<text x="102.7" y="250.4">30</text>
<text x="102.7" y="253">31</text>
<text x="102.7" y="255.5">32</text>
<text x="103.3" y="258.1">1</text>
<text x="103.3" y="260.6">2</text>
<text x="103.3" y="263.1">9</text>
<text x="102.7" y="265.7">10</text>
<text x="102.7" y="268.2">11</text>
<text x="89.7" y="275.5" transform="rotate(-90 89.7 275.5)">3</text>
</g>
<g font-size="1.8" fill="#0f0f0f">
<text x="61" y="38">CC2</text>
<text x="149.7" y="38.4" transform="rotate(-90 149.7 38.4)">CC1</text>
<text x="271.7" y="38.4" transform="rotate(-90 271.7 38.4)">+3V3</text>
<text x="62" y="43.5" transform="rotate(-90 62 43.5)">VBUS</text>
<text x="211.4" y="43.1">+3V3</text>
<text x="295.6" y="45.7">VSYS</text>
<text x="315.6" y="45.7">+3V3</text>
<text x="77.7" y="62.8" transform="rotate(-90 77.7 62.8)">+5V</text>
<text x="149.7" y="71.4" transform="rotate(-90 149.7 71.4)">MAINS</text>
<text x="271.7" y="71.4" transform="rotate(-90 271.7 71.4)">VSYS</text>
<text x="187.6" y="78.7">VSYS</text>
<text x="307.6" y="87.6" transform="rotate(-90 307.6 87.6)">VSYS</text>
<text x="113.7" y="92.5" transform="rotate(-90 113.7 92.5)">MAINS</text>
<text x="208.5" y="92.4" transform="rotate(-90 208.5 92.4)">BAT_P BAT_P</text>
<text x="41.7" y="121.7" transform="rotate(-90 41.7 121.7)">MAINS</text>
<text x="77.7" y="159.4" transform="rotate(-90 77.7 159.4)">VSYS</text>
<text x="113.7" y="159.4" transform="rotate(-90 113.7 159.4)">VSYS</text>
<text x="149.7" y="159.4" transform="rotate(-90 149.7 159.4)">AREF</text>
<text x="249.7" y="159.4" transform="rotate(-90 249.7 159.4)">VSYS</text>
<text x="285.7" y="159.4" transform="rotate(-90 285.7 159.4)">VSYS</text>
<text x="164.3" y="166.7">VSYS</text>
<text x="200.3" y="166.7">VSYS</text>
<text x="165.3" y="171.7">SDA</text>
<text x="165.4" y="169.2">SCL</text>
<text x="201.3" y="169.2">SDA</text>
<text x="201.4" y="171.7">SCL</text>
<text x="249.7" y="178.4" transform="rotate(-90 249.7 178.4)">SDA</text>
<text x="285.7" y="178.3" transform="rotate(-90 285.7 178.3)">SCL</text>
<text x="41.7" y="192.4" transform="rotate(-90 41.7 192.4)">VSYS</text>
<text x="89.7" y="196.1" transform="rotate(-90 89.7 196.1)">VSYS</text>
<text x="92.2" y="196.1" transform="rotate(-90 92.2 196.1)">VSYS</text>
<text x="66.2" y="207.2">AREF</text>
<text x="41.7" y="213.6" transform="rotate(-90 41.7 213.6)">RESET</text>
<text x="109.1" y="214.8">MOSI</text>
<text x="109.1" y="219.9">SCK</text>
<text x="109.1" y="217.3">MISO</text>
<text x="109.1" y="230">MAINS</text>
<text x="109.1" y="245.3">RESET</text>
<text x="109.1" y="242.7">SCL</text>
<text x="109.1" y="240.2">SDA</text>
<text x="109.1" y="255.4">BTN</text>
<text x="109.1" y="268.1">LED</text>
<text x="89.7" y="289.1" transform="rotate(-90 89.7 289.1)">GND</text>
</g>
<text font-size="1.8" fill="#009600" x="41.7" y="71.4" transform="rotate(-90 41.7 71.4)">CC2A1</text>
</svg>
